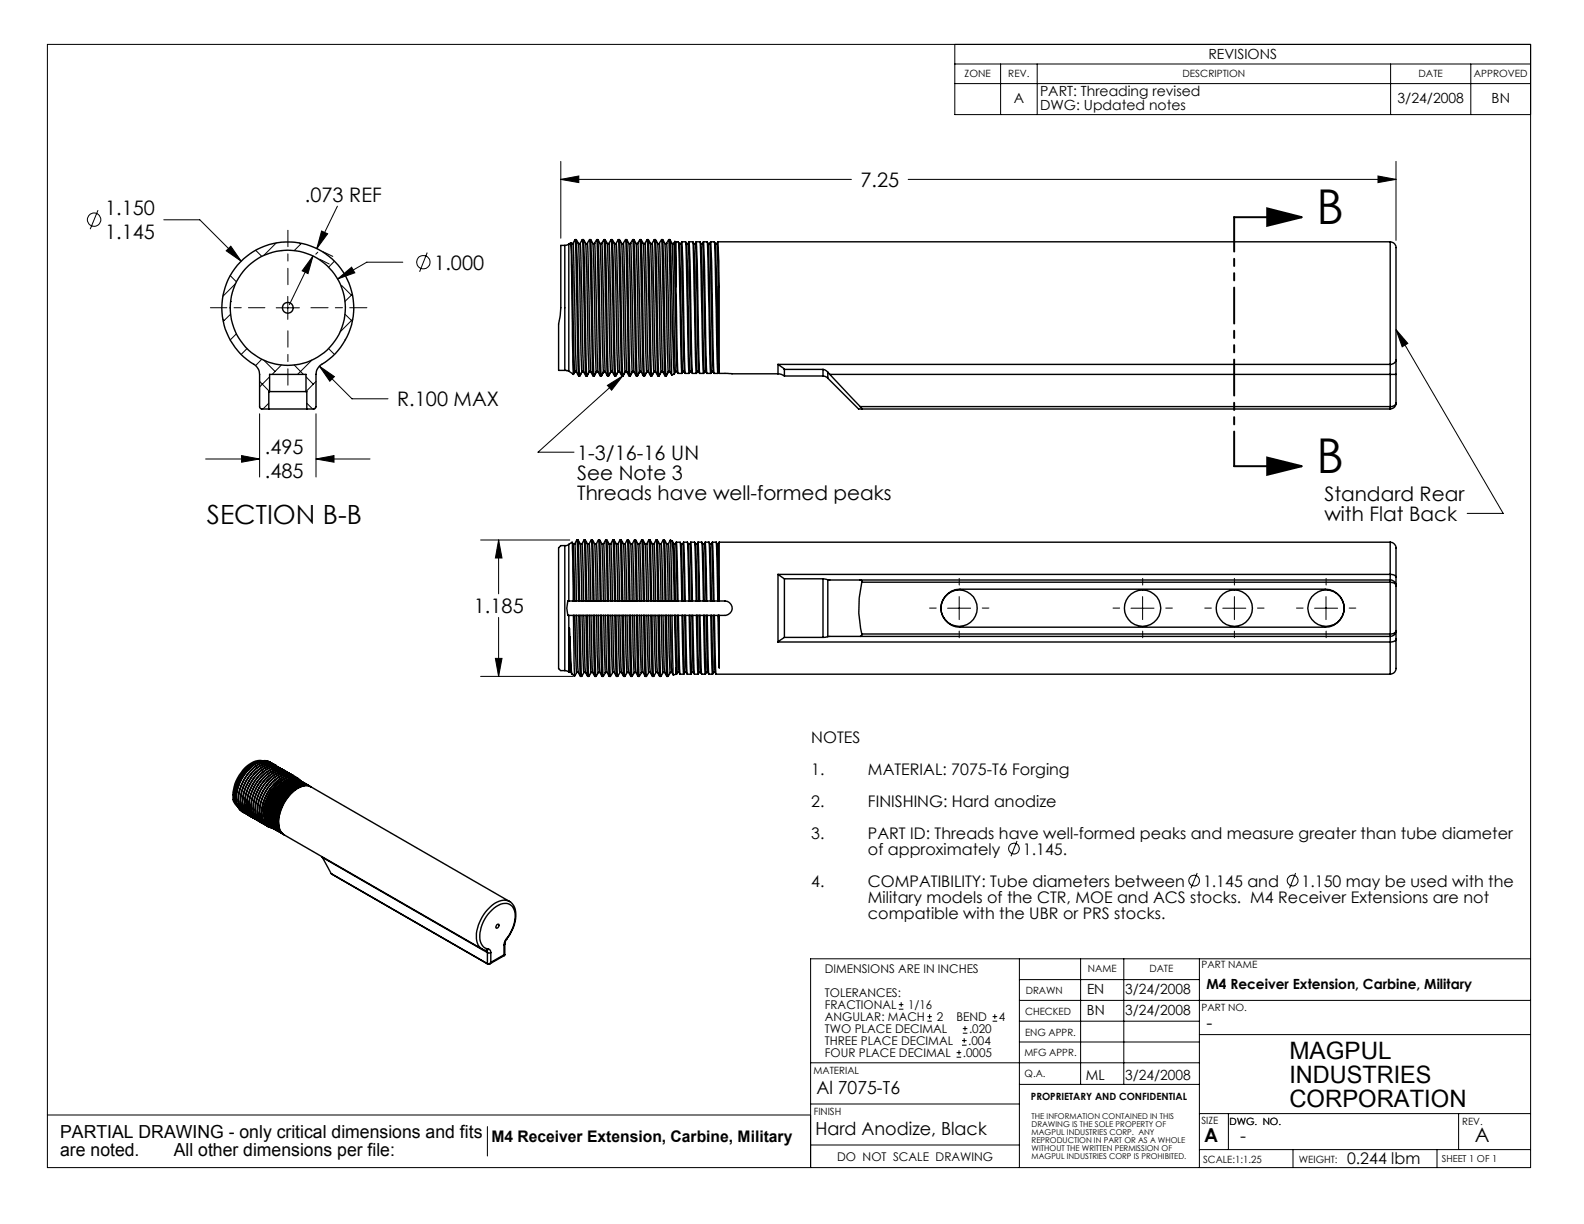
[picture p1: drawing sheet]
<svg xmlns="http://www.w3.org/2000/svg" width="279mm" height="216mm" viewBox="0 0 279 216" stroke-linecap="round" stroke-linejoin="round" font-family="sans-serif">
<g fill="none" stroke="#000" stroke-width=".18">
<path d="M8.4 7.8h261.6v198.2h-261.6zM168.4 7.8v12.4h101.6M168.4 11.3h101.6M168.4 14.7h101.6M176.5 11.3v8.9M183 11.3v8.9M245.3 11.3v8.9M259.4 11.3v8.9M17.3 37.1l-1.4 3.3M28.9 38.8h6.3l7.3 7.3M59.5 36.4l-3.6 7.5M98.9 31.6l3.2-.6v1.2z"/>
<path d="M98.9 28.5v13.5M98.9 31.6h51.3M160.2 31.6h86M243.1 31l3.1 .6-3.1 .6zM246.2 28.5v13.9M39.3 56.3l.2 .3M39.9 44.2l.8-.8 1.8 2.7zM40.6 48.6l1.1 1.1M40.7 53.2h.1M40.7 55.4l-1.3 1.3M41.5 50.1l-2.2 2.2M41.7 58.9l-1.1 1.1"/>
<path d="M45.1 44.1l1.1 1.1M48.7 54.3h4.1M48.8 42.8l-2.3 2.2M49.6 44.2h.1M50.8 52.3v4M52.8 42.8l.2 .3M53.2 42.9l-1.3 1.3M55.2 45.2l-.9 3.1-1-.5zM55.2 45.2l-4.2 8.5M56.1 44.5l-.4 .3M56.4 45.7l1.7 .9M56.7 40.7l1.1 .5-1.9 2.7z"/>
<path d="M57 44.4l1.7 .8M59 46.1l-1 1M59.5 49.2l2.5-2.1 .6 1zM60.3 50.3l1.7 1.8M60.9 59.9v.1M60.9 55.4l1.3 1.3M62.2 51.9l-1.3 1.3M62.2 56.3l-2.2 2.2M71 46.2h-6.3l-5.2 3M75.4 44.6l-1.4 3.3M246.2 58.1l2.1 2.5-1 .6zM246.2 58.1l18.9 32.5h-6.3"/>
<path d="M43.6 61.5l-1.1 1M45.8 73v11.1M45.8 67.3l1.8 1.8M46.2 63.4l-1.1 1.1M46.5 63.5l2 2M47.4 71.1l-1 1M47.6 66.5l-1.8 1.8M49.6 64.4l-1.6 1.6M51.9 64.4l1.6 1.6M54 66.5l1.2 1.3M54.1 71.1l1 1M55 63.5l-2.5 2.5"/>
<path d="M55.7 73v11.1M55.7 67.3l-1.7 1.8M55.7 71.8l-.3 .3M56.3 64.6l2.7 1.8-.8 .8zM56.3 64.6l5.8 5.7h6.3M58 61.5l1 1M107.1 68l2.8-1.7-2 2.5zM109.9 66.3l-15 13.5h6.3M36.3 81h9.5M42.6 80.4l3.2 .6-3.2 .5zM55.7 81l3.2-.6v1.1zM55.7 81h9.6"/>
<path d="M84.8 95.2h15.7M87.9 95.2l.6 3.2h-1.1zM87.9 95.2v9.5M84.8 119.3h16.3M87.4 116.1h1.1l-.6 3.2zM87.9 108.9v10.4M167.1 107.3h4.1M169.2 105.2v4.1M199.5 107.3h4.1M201.5 105.2v4.1M215.7 107.3h4M217.7 105.2v4.1"/>
<path d="M231.9 107.3h4M233.9 105.2v4.1M179.4 148.3l-1.1 2.7M211.2 154l-1.1 2.7M228.5 154l-1 2.7M158.5 178h.8M158.5 177.2h.8M159 176.8v.8M163.6 179.3h.8M164 178.9v.8M175.1 179.3h.8M175.5 178.9v.8"/>
<path d="M179.8 169.1v36.9M179.8 172.8h31.8M179.8 176.5h90.2M190.6 169.1v22.2M198.2 169.1v22.2M211.6 169.1v36.9M270 169.1h-127v36.9M8.4 196.7h134.6M86 198.7v5.2M143 194.7h36.8M143 187.5h68.6M163.6 180.1h.8"/>
<path d="M168.7 186.5h.8M168.7 185.7h.8M169.2 185.2v.9M169.7 184.4h.8M169.7 183.6h.8M169.8 182.2h.8M169.8 181.4h.8M170.1 183.1v.8M170.2 181v.8M175.1 180.1h.8M179.8 180.1h31.8M179.8 191.3h31.8"/>
<path d="M179.8 183.8h31.8M211.6 196.4h58.4M211.6 182.5h58.4M216.7 196.4v6.4M257.3 196.4v6.4M143 202h36.8M211.6 202.8h58.4M228.1 202.8v3.2M253.5 202.8v3.2"/>
<circle cx="16.6" cy="38.7" r="1.18"/>
<circle cx="74.7" cy="46.2" r="1.18"/>
<circle cx="178.9" cy="149.7" r=".95"/>
<circle cx="210.6" cy="155.3" r=".95"/>
<circle cx="228" cy="155.3" r=".95"/>
</g>
<path d="M217.7 38.3h11.9M223.5 36.8l6.1 1.5-6.1 1.5zM217.7 82.2h11.9M223.5 80.7l6.1 1.5-6.1 1.5z" fill="none" stroke="#000" stroke-width=".35"/>
<g fill="none" stroke="#000" stroke-width=".18" stroke-dasharray="15.2 1.3 1.3 1.3">
<path d="M165.1 107.3h-1.1M169.2 103.2v-1.2M169.2 111.3v1.2M173.3 107.3h1.1M197.5 107.3h-1.2M201.6 103.2v-1.2M201.6 111.3v1.2M205.6 107.3h1.2M213.7 107.3h-1.2M217.7 103.2v-1.2M217.7 111.3v1.2M221.8 107.3h1.2"/>
<path d="M229.9 107.3h-1.2M233.9 103.2v-1.2M233.9 111.3v1.2M238 107.3h1.1"/>
</g>
<path d="M46.7 54.3h-9.6M50.8 50.2v-9.6M50.8 58.3v9.6" fill="none" stroke="#000" stroke-width=".18" stroke-dasharray="15.2 1.3 1.3 1.3" stroke-dashoffset="12.3"/>
<path d="M54.8 54.3h9.9" fill="none" stroke="#000" stroke-width=".18" stroke-dasharray="15.2 1.3 1.3 1.3" stroke-dashoffset="12.2"/>
<path d="M217.7 38.3v43.9" fill="none" stroke="#000" stroke-width=".35" stroke-dasharray="6.3 1.3 1.3 1.3 1.3 1.3" stroke-dashoffset=".3"/>
<g fill="#000">
<path d="M98.9 31.6l3.2-.6v1.2zM243.1 31l3.1 .6-3.1 .6zM87.4 116.1h1.1l-.6 3.2zM87.9 95.2l.6 3.2h-1.1zM39.9 44.2l2.6 1.9-1.8-2.7zM55.2 45.2l-.9 3.1-1-.5zM56.7 40.7l1.1 .5-1.9 2.7zM59.5 49.2l3.1-1.1-.6-1zM56.3 64.6l1.9 2.6 .8-.8zM55.7 81l3.2-.6v1.1zM42.6 80.4l3.2 .6-3.2 .5z"/>
<path d="M223.5 36.8l6.1 1.5-6.1 1.5zM223.5 80.7l6.1 1.5-6.1 1.5z"/>
<path d="M107.1 68l2.8-1.7-2 2.5zM246.2 58.1l2.1 2.5-1 .6z"/>
</g>
<g fill="none" stroke="#000" stroke-width=".25">
<path d="M99.6 43.3h-.7v8.3a20.5 20.5 0 0 1-.4 5.6v8.1h1.1M99.6 43.3v22M100.3 43l-.7 .3M100.3 43v22.5M100.7 42.8l.4 23.2M100.7 42.8l.1 .1M100.7 42.8l-.4 .2M100.8 42.9h.3M100.8 43l.6 22.6M101.1 43l.6 22.6M101.5 42.3l-.4 .6M101.5 42.3l.6 24"/>
<path d="M101.5 42.3h.1M101.6 42.3l.4 .6M101.6 42.3l.6 24 .4-.7M102 42.9h.3M102 43l.6 22.6M102.3 43l.6 22.6M102.7 42.3l.6 24M102.9 42.3h-.2l-.4 .6M102.9 42.3l.4 .6M102.9 42.3l.6 24 .4-.7M103.3 42.9h.3M103.3 43l.6 22.6"/>
<path d="M103.6 43l.6 22.6M104 42.3l.6 24M104.2 42.3h-.2l-.4 .6M104.2 42.3l.4 .6M104.2 42.3l.6 24 .4-.7M104.6 42.9h.3M104.6 43l.6 22.6M104.9 43l.6 22.6M105.3 42.3l.6 24M105.4 42.3h-.1l-.4 .6M105.4 42.3l.4 .6M105.4 42.3l.6 24 .4-.7"/>
<path d="M105.8 42.9h.4M105.8 43l.6 22.6M106.2 43l.6 22.6M106.5 42.3l.6 24M106.7 42.3h-.2l-.3 .6M106.7 42.3l.4 .6M106.7 42.3l.6 24 .4-.7M107.1 42.9h.3M107.1 43l.6 22.6M107.4 43l.6 22.6M107.8 42.3l.6 24M108 42.3h-.2l-.4 .6"/>
<path d="M108 42.3l.4 .6M108 42.3l.6 24 .4-.7M108.4 42.9h.3M108.4 43l.6 22.6M108.7 43l.6 22.6M109.1 42.3l.6 24M109.3 42.3h-.2l-.4 .6M109.3 42.3l.3 .6M109.3 42.3l.6 24 .3-.7M109.6 42.9h.4M109.6 43l.6 22.6M110 43l.6 22.6"/>
<path d="M110.3 42.3l.6 24M110.5 42.3h-.2l-.3 .6M110.5 42.3l.4 .6M110.5 42.3l.6 24 .4-.7M110.9 42.9h.3M110.9 43l.6 22.6M111.2 43l.6 22.6M111.6 42.3l.6 24M111.8 42.3h-.2l-.4 .6M111.8 42.3l.4 .6M111.8 42.3l.6 24 .4-.7M112.2 42.9h.3"/>
<path d="M112.2 43l.6 22.6M112.5 43l.6 22.6M112.9 42.3l.6 24M113.1 42.3h-.2l-.4 .6M113.1 42.3l.4 .6M113.1 42.3l.6 24 .4-.7M113.5 42.9h.3M113.5 43l.6 22.6M113.8 43l.6 22.6M114.2 42.3l.6 24M114.3 42.3h-.1l-.4 .6M114.3 42.3l.4 .6"/>
<path d="M114.3 42.3l.6 24 .4-.7M114.7 42.9h.3M114.7 43l.6 22.6M115 43l.6 22.6M115.4 42.3l.6 24M115.6 42.3h-.2l-.4 .6M115.6 42.3l.4 .6M115.6 42.3l.6 24 .4-.7M116 42.9h.3M116 43l.6 22.6M116.3 43l.6 22.6M116.7 42.3l.6 24"/>
<path d="M116.9 42.3l.4 .6M116.9 42.3h-.2l-.4 .6M116.9 42.3l.6 24 .4-.7M117.3 42.9h.3M117.3 43l.6 22.6M117.6 43l.6 22.6M118 42.3l.1 3.8M118.1 46.1l.4 20M118.1 42.3v3.8M118.1 42.3l.4 .6M118.1 42.3l.3 3.1 .5 20.6M118.2 42.3h-.2l-.4 .6"/>
<path d="M118.5 42.9h.4M118.5 43l.6 22.6M118.9 43l.6 22.6M119 42.6l-.1 .3M119 42.6l.2 8M119 42.6l.2 .1M119.2 50.6l.4 15.3M119.2 42.7v7.9M119.2 42.7h.5M119.8 42.9l-.1-.2 .6 23.2 .1-.3M119.8 42.9h.3M119.8 43l.6 22.6"/>
<path d="M120.1 42.9l.2-.2 .6 23.2M120.1 43l.6 22.6M120.3 42.7h.6l.1 .2 .5 23 .2-.3M120.9 42.7l.2 .2M121.1 42.9h.3M121.1 43l.6 22.6M121.4 42.9l.1-.2 .6 23.2M121.4 43l.6 22.6M121.5 42.7h.7v.2l.6 23 .1-.3M122.2 42.7l.1 .2M122.3 42.9h.4M122.3 43l.6 22.6"/>
<path d="M122.7 42.9l.1-.2 .6 23.2M122.7 43l.6 22.6M122.8 42.7h.7v.2l.6 23M123.5 42.7l.1 .2M123.6 42.9h.3M123.6 43l.6 22.6M123.9 42.9l.2-.2 .6 23.2M123.9 43l.6 22.6M124.1 42.7h.6l.1 .2 .5 23 .2-.3M124.7 42.7l.2 .2M124.9 42.9h.3M124.9 43l.6 22.6"/>
<path d="M125.2 42.9l.1-.2 .6 23.2M125.2 43l.6 22.6M125.3 42.7h.7v.2l.6 23 .2-.2M126 42.7l.2 .2M126.2 42.9h.3M126.2 43l.5 22M126.5 42.9l.1-.2 .3 7.9M126.5 42.9l.2 7.7M126.6 42.7h118.6M126.7 50.6v14.4M126.9 50.6v15.3M126.9 50.6h-.2"/>
<path d="M245.2 42.7a1.16 1.16 0 0 1 1 1.5v19.2M245.2 42.7v21.6M47.4 72.1h-1.2h-.2l-.2-.3v-5.8a2.38 2.38 0 0 0-1.6-2.1 11.6 11.6 0 0 1-1.9-17.5 11.6 11.6 0 0 1 17.6 .7 11.6 11.6 0 0 1-3.4 17.3l-.6 .9-.2 .7v5.8l-.1 .3h-.2h-1.3M47.4 72.1h6.7M47.6 69.1h6.4M47.6 69.1v-3.1h6.4v3.1M47.6 69.1h-.2v3M54 69.1h.1v3M99.6 65.3l.7 .2M100.3 65.5l.8 .5M101.4 65.6l-.3 .4M101.4 65.6l.1-.1 .2 .1"/>
<path d="M101.5 65.5l-.4 .5M101.7 65.6l.4 .7M102.6 65.6l.1-.1 .2 .1M102.8 65.5l-.5 .8h-.2M102.9 65.6l.4 .7M103.9 65.6l.1-.1 .2 .1M104.1 65.5l-.5 .8h-.3M104.2 65.6l.4 .7M105.2 65.6l.1-.1 .2 .1M105.3 65.5l-.5 .8h-.2M105.5 65.6l.4 .7M106.4 65.6l.1-.1 .3 .1"/>
<path d="M106.5 65.6l-.4 .7h-.2M106.6 65.5l-.1 .1M106.8 65.6l.3 .7M107.7 65.6l.1-.1 .2 .1M107.9 65.5l-.5 .8h-.3M108 65.6l.4 .7M109 65.6l.1-.1 .2 .1M109.1 65.5l-.4 .8h-.3M109.3 65.6l.4 .7M110.2 65.6l.1-.1 .3 .1M110.4 65.5l-.5 .8h-.2M110.6 65.6l.3 .7"/>
<path d="M111.5 65.6l.1-.1 .2 .1M111.7 65.5l-.5 .8h-.3M111.8 65.6l.4 .7M112.8 65.6l.1-.1 .2 .1M112.8 65.6l-.3 .7h-.3M113 65.5l-.2 .1M113.1 65.6l.4 .7M114.1 65.6l.1-.1 .2 .1M114.2 65.5l-.5 .8h-.2M114.4 65.6l.4 .7M115.3 65.6l.1-.1 .2 .1M115.5 65.5l-.5 .8h-.2"/>
<path d="M115.6 65.6l.4 .7M116.6 65.6l.1-.1 .2 .1M116.8 65.5l-.5 .8h-.3M116.9 65.6l.4 .7M117.9 65.6l.1-.1 .2 .1M118 65.5l-.5 .8h-.2M118.2 65.6l.3 .5M118.9 66l-.4 .1M119.1 65.6l-.2 .4M119.1 65.6l.1-.1 .3 .1M119.5 65.6l.1 .3M120.4 65.6l.1-.1 .2 .1"/>
<path d="M120.6 65.5l-.3 .4h-.7M120.7 65.6l.2 .3M121.7 65.6l.1-.1 .2 .1M121.8 65.5l-.2 .4h-.7M122 65.6l.1 .3M122.9 65.6l.1-.1 .3 .1M123.1 65.5l-.3 .4h-.7M123.3 65.6l.1 .3M123.4 65.9h.7M124.2 65.6l.1-.1 .2 .1M124.2 65.6l-.1 .3M124.4 65.5l-.3 .4"/>
<path d="M124.5 65.6l.2 .3M125.5 65.6l.1-.1 .2 .1M125.5 65.6l-.1 .3h-.7M125.7 65.5l-.2 .1M125.8 65.6l.1 .3M126.7 65l.1 .7M126.8 65.7l.1 .2M126.8 65.7l-.2 .2h-.7M126.9 65.9h10.3M137.2 65.9l.6 .1 .6 .3M137.2 64.3l1.2 .9M137.2 64.3v1.6"/>
<path d="M137.2 64.3h108M138.4 65.2v1.1M138.4 66.3h6.8M138.4 65.2h6.8M145.2 66.3l.4 .1 .4 .3M145.2 65.2h.3l.5 .5M145.2 65.2v1.1M146 65.7v1M146 66.7l5.4 5.4M146 65.7l.4 .3M146.4 66l5.3 5.7M146.4 66h98.8"/>
<path d="M151.5 72.1h.5M151.7 71.7l.3 .4M151.7 71.7h93.5M152 72.1h93.2M245.2 64.3v1.7M245.2 66h1M245.2 71.7v.4M245.2 66v5.7M246.2 63.4a.92 .92 0 0 1-1 .9M246.2 63.4v2.6M246.2 71.1a.87 .87 0 0 1-1 .6M246.2 71.1a1.02 1.02 0 0 1-1 1"/>
<path d="M246.2 66v5.1M99.6 96.2h-.7l-.4 .4v21.3l.4 .4h.7M99.6 96.2v22.1M100.3 96l-.7 .2M100.3 96v10M100.9 95.7l.2 10.3M100.9 95.6l-.6 .4M100.9 95.7l.2 .2M101.1 95.9h.3M101.1 95.9l.3 10.1M101.4 95.9l.3 10.1M101.7 95.2l-.3 .7"/>
<path d="M101.7 95.3l.4 10.7M101.8 95.2h.2M102 95.2l.3 .7M102 95.2l.2 10.8M102.3 95.9h.4M102.3 95.9l.3 10.1M102.7 95.9l.2 10.1M103 95.2l-.3 .7M103 95.3l.3 10.7M103 95.2h.2M103.2 95.2l.4 .7M103.2 95.2l.3 10.8"/>
<path d="M103.6 95.9h.3M103.6 95.9l.3 10.1M103.9 95.9l.3 10.1M104.3 95.2l-.4 .7M104.3 95.3l.3 10.7M104.3 95.2h.2M104.5 95.2l.4 .7M104.5 95.2l.3 10.8M104.9 95.9h.3M104.9 95.9l.3 10.1M105.2 95.9l.3 10.1M105.6 95.3l.3 10.7"/>
<path d="M105.8 95.2h-.2l-.4 .7M105.8 95.2l.4 .7M105.8 95.2l.2 10.8M106.2 95.9h.3M106.2 95.9l.2 10.1M106.5 95.9l.3 10.1M106.8 95.2l-.3 .7M106.8 95.3l.3 10.7M106.9 95.2h.1M107 95.2l.4 .7M107 95.2l.3 10.8M107.4 95.9h.3"/>
<path d="M107.4 95.9l.3 10.1M107.7 95.9l.3 10.1M108.1 95.2l-.4 .7M108.1 95.3l.3 10.7M108.1 95.2h.2M108.3 95.2l.4 .7M108.3 95.2l.3 10.8M108.7 95.9h.3M108.7 95.9l.3 10.1M109 95.9l.3 10.1M109.4 95.2l-.4 .7M109.4 95.3l.3 10.7"/>
<path d="M109.4 95.2h.2M109.6 95.2l.4 .7M109.6 95.2l.3 10.8M110 95.9h.3M110 95.9l.2 10.1M110.3 95.9l.3 10.1M110.6 95.2l-.3 .7M110.6 95.3l.3 10.7M110.7 95.2h.1M110.8 95.2l.4 .7M110.8 95.2l.3 10.8M111.2 95.9h.3"/>
<path d="M111.2 95.9l.3 10.1M111.5 95.9l.3 10.1M111.9 95.3l.3 10.7M112.1 95.2h-.2l-.4 .7M112.1 95.2l.4 .7M112.1 95.2l.3 10.8M112.5 95.9h.3M112.5 95.9l.3 10.1M112.8 95.9l.3 10.1M113.2 95.2l-.4 .7M113.2 95.3l.3 10.7M113.2 95.2h.2"/>
<path d="M113.4 95.2l.4 .7M113.4 95.2l.3 10.8M113.8 95.9h.3M113.8 95.9l.3 10.1M114.1 95.9l.3 10.1M114.4 95.2l-.3 .7M114.4 95.3l.4 10.7M114.5 95.2h.2M114.7 95.2l.3 .7M114.7 95.2l.2 10.8M115 95.9h.4M115 95.9l.3 10.1"/>
<path d="M115.4 95.9l.2 10.1M115.7 95.2l-.3 .7M115.7 95.3l.3 10.7M115.7 95.2h.2M115.9 95.2l.4 .7M115.9 95.2l.3 10.8M116.3 95.9h.3M116.3 95.9l.3 10.1M116.6 95.9l.3 10.1M117 95.2l-.4 .7M117 95.3l.3 10.7M117 95.2h.2"/>
<path d="M117.2 95.2l.4 .7M117.2 95.2l.3 10.8M117.6 95.9h.3M117.6 95.9l.3 10.1M117.9 95.9l.3 10.1M118.3 95.2l-.4 .7M118.3 95.3l.2 10.7M118.3 95.3l.3 .1M118.9 95.9l-.3-.5 .3 10.6M118.9 95.9h.3M118.9 95.9l.2 10.1M119.2 95.9l.1-.3 .3 10.4"/>
<path d="M119.2 95.9l.3 10.1M119.2 95.6h.8M120.1 95.9l-.1-.2 .3 10.3M120.1 95.9h.3M120.1 95.9l.3 10.1M120.4 95.9l.3 10.1M120.6 95.7l.3 10.3M121.2 95.6h-.6l-.2 .3M121.2 95.6l.2 .3M121.2 95.6l.3 10.4M121.4 95.9h.3M121.4 95.9l.3 10.1"/>
<path d="M121.7 95.9l.3 10.1M121.8 95.7l.3 10.3M122.5 95.6l.2 .3M122.5 95.6h-.7l-.1 .3M122.5 95.6l.3 10.4M122.7 95.9h.3M122.7 95.9l.2 10.1M123 95.9l.3 10.1M123.1 95.7l.3 10.3M123.8 95.6h-.7l-.1 .3M123.8 95.6l.1 .3M123.8 95.6l.3 10.4"/>
<path d="M123.9 95.9h.3M123.9 95.9l.3 10.1M124.2 95.9l.3 10.1M124.4 95.7l.3 10.3M125.1 95.6l.1 .3M125.1 95.6h-.7l-.2 .3M125.1 95.6l.2 10.4M125.2 95.9h.3M125.2 95.9l.3 10.1M125.5 95.9l.3 10.1M125.7 95.7l.2 10.3M126.3 95.6l.2 .3"/>
<path d="M126.3 95.6h-.6l-.2 .3M126.3 95.6l.3 10.4M126.5 95.9l.1 .1M126.5 95.9l.2 7.5M126.6 96l.1 7.4M126.9 95.6v10.4M126.9 95.6h118.3M126.9 95.6l-.3 .4M245.2 95.6a1.16 1.16 0 0 1 1 1.6v4.6M245.2 95.6v5.7M99.6 118.3l.7 .2M100.3 106h.8"/>
<path d="M100.3 108.5h.8M100.3 106h-.1l-.2 1.3 .2 1.2h.1M100.3 108.5v10M100.3 118.5l.2 .1M100.5 118.6h.3M100.5 112.3l.4 6.6M100.5 112.3l-.1-1.5 .1 7.8M100.5 112.3l.3 6.3M100.8 118.6l.1 .3M100.9 118.9l.5 .3M101.1 106h.3M101.1 108.5l.3 10.7"/>
<path d="M101.1 108.5h.3M101.4 106h.3M101.4 108.5h.3M101.4 108.5l.3 10.1M101.7 106h.4M101.7 118.6l-.3 .6M101.7 118.6h.3M101.7 108.5h.4M101.7 108.5l.3 10.1M102 118.6l.4 .7M102.1 106h.1M102.1 108.5l.3 10.8"/>
<path d="M102.1 108.5h.2M102.2 106h.4M102.3 108.5l.3 10.8M102.3 108.5h.4M102.6 106h.3M102.7 108.5h.3M102.7 108.5l.3 10.1M102.9 106h.4M103 118.6l-.4 .7h-.2M103 118.6h.3M103 108.5h.4M103 108.5l.3 10.1"/>
<path d="M103.3 118.6l.3 .7M103.3 106h.2M103.4 108.5l.3 10.8h.2l.3-.7M103.4 108.5h.2M103.5 106h.4M103.6 108.5l.3 10.8M103.6 108.5h.3M103.9 106h.3M103.9 108.5h.3M103.9 108.5l.3 10.1M104.2 106h.4M104.2 118.6h.4"/>
<path d="M104.2 108.5h.4M104.2 108.5l.4 10.1M104.6 118.6l.3 .7M104.6 106h.2M104.6 108.5l.4 10.8h.1l.4-.7M104.6 108.5h.2M104.8 106h.4M104.8 108.5l.3 10.8M104.8 108.5h.4M105.2 106h.3M105.2 108.5h.3M105.2 108.5l.3 10.1"/>
<path d="M105.5 106h.4M105.5 118.6h.3M105.5 108.5h.4M105.5 108.5l.3 10.1M105.8 118.6l.4 .7M105.9 106h.1M105.9 108.5l.3 10.8h.2l.4-.7M105.9 108.5h.2M106 106h.4M106.1 108.5l.3 10.8M106.1 108.5h.4M106.4 106h.4"/>
<path d="M106.5 108.5h.3M106.5 108.5l.3 10.1M106.8 106h.3M106.8 118.6h.3M106.8 108.5h.4M106.8 108.5l.3 10.1M107.1 118.6l.4 .7M107.1 106h.2M107.2 108.5l.3 10.8h.2l.4-.7M107.2 108.5h.2M107.3 106h.4M107.4 108.5l.3 10.8"/>
<path d="M107.4 108.5h.3M107.7 106h.3M107.7 108.5h.4M107.7 108.5l.4 10.1M108 106h.4M108.1 118.6h.3M108.1 108.5h.3M108.1 108.5l.3 10.1M108.4 118.6l.3 .7M108.4 106h.2M108.4 108.5l.4 10.8M108.4 108.5h.3"/>
<path d="M108.6 106h.4M108.7 108.5l.2 10.8M108.7 108.5h.3M109 106h.3M109 108.5h.3M109 108.5l.3 10.1M109.3 106h.4M109.3 118.6l-.4 .7h-.1M109.3 118.6h.3M109.3 108.5h.4M109.3 108.5l.3 10.1M109.6 118.6l.4 .7"/>
<path d="M109.7 106h.2M109.7 108.5l.3 10.8h.2l.4-.7M109.7 108.5h.2M109.9 106h.3M109.9 108.5l.3 10.8M109.9 108.5h.4M110.2 106h.4M110.3 108.5h.3M110.3 108.5l.3 10.1M110.6 106h.3M110.6 118.6h.3M110.6 108.5h.4"/>
<path d="M110.6 108.5l.3 10.1M110.9 118.6l.4 .7M110.9 106h.2M111 108.5l.3 10.8h.2l.4-.7M111 108.5h.2M111.1 106h.4M111.2 108.5l.3 10.8M111.2 108.5h.3M111.5 106h.3M111.5 108.5h.4M111.5 108.5l.4 10.1M111.8 106h.4"/>
<path d="M111.9 118.6h.3M111.9 108.5h.4M111.9 108.5l.3 10.1M112.2 118.6l.3 .7M112.2 106h.2M112.3 108.5l.3 10.8h.1l.4-.7M112.3 108.5h.2M112.4 106h.4M112.5 108.5l.2 10.8M112.5 108.5h.3M112.8 106h.3M112.8 108.5h.3"/>
<path d="M112.8 108.5l.3 10.1M113.1 106h.4M113.1 118.6h.4M113.1 108.5h.4M113.1 108.5l.4 10.1M113.5 118.6l.3 .7M113.5 106h.2M113.5 108.5l.3 10.8h.2l.4-.7M113.5 108.5h.2M113.7 106h.4M113.7 108.5l.3 10.8M113.7 108.5h.4"/>
<path d="M114.1 106h.3M114.1 108.5h.3M114.1 108.5l.3 10.1M114.4 106h.4M114.4 118.6h.3M114.4 108.5h.4M114.4 108.5l.3 10.1M114.7 118.6l.4 .7M114.8 106h.1M114.8 108.5l.3 10.8M114.8 108.5h.2M114.9 106h.4"/>
<path d="M115 108.5l.3 10.8M115 108.5h.4M115.3 106h.3M115.4 108.5h.3M115.4 108.5l.3 10.1M115.6 106h.4M115.7 118.6l-.4 .7h-.2M115.7 118.6h.3M115.7 108.5h.4M115.7 108.5l.3 10.1M116 118.6l.3 .7M116 106h.2"/>
<path d="M116.1 108.5l.3 10.8h.2l.3-.7M116.1 108.5h.2M116.2 106h.4M116.3 108.5l.3 10.8M116.3 108.5h.3M116.6 106h.3M116.6 108.5h.3M116.6 108.5l.3 10.1M116.9 106h.4M116.9 118.6h.4M116.9 108.5h.4M116.9 108.5l.4 10.1"/>
<path d="M117.3 118.6l.3 .7M117.3 106h.2M117.3 108.5l.4 10.8h.1l.4-.7M117.3 108.5h.2M117.5 106h.4M117.5 108.5l.3 10.8M117.5 108.5h.4M117.9 106h.3M117.9 108.5h.3M117.9 108.5l.3 10.1M118.2 106h.3M118.2 118.6h.3"/>
<path d="M118.2 108.5h.3M118.2 108.5l.3 10.1M118.5 106h.4M118.5 118.6l.2 .5M118.5 108.5l.2 10.1 .1 .5 .4-.2M118.5 108.5h.5M118.9 106h.2M119 108.5l.2 9.3M119 108.5h.2M119.1 106h.4M119.2 108.5h.3M119.2 108.5l.3 10.1"/>
<path d="M119.2 117.8l.1 1.1 .2-.3M119.2 117.8v1.1M119.2 118.9h.1M119.5 106h.1M119.5 118.6h.3M119.5 108.5l.3 10.1M119.5 108.5h.8M119.6 106h.8M119.7 108.5l.2 10.4-.1-.3M119.9 118.9h.7M120.3 108.5l.3 10.4 .2-.3M120.3 108.5h.1"/>
<path d="M120.4 106h.3M120.4 108.5h.4M120.4 108.5l.4 10.1M120.7 106h.2M120.8 118.6h.3M120.8 108.5l.3 10.1M120.8 108.5h.8M120.9 106h.8M120.9 108.5l.3 10.4-.1-.3M121.2 118.9h.7M121.6 108.5l.3 10.4 .1-.3M121.6 108.5h.1"/>
<path d="M121.7 106h.3M121.7 108.5h.3M121.7 108.5l.3 10.1M122 106h.1M122 118.6h.3M122 108.5l.3 10.1M122 108.5h.8M122.1 106h.8M122.2 108.5l.3 10.4-.2-.3M122.5 118.9h.7M122.8 108.5l.4 10.4 .1-.3M122.8 108.5h.2"/>
<path d="M122.9 106h.4M123 108.5h.3M123 108.5l.3 10.1M123.3 106h.1M123.3 118.6h.3M123.3 108.5l.3 10.1M123.3 108.5h.8M123.4 106h.8M123.5 108.5l.3 10.4-.2-.3M123.8 118.9h.6M124.1 108.5l.3 10.4 .2-.3M124.1 108.5h.1"/>
<path d="M124.2 106h.3M124.2 108.5h.4M124.2 108.5l.4 10.1M124.5 106h.2M124.6 118.6h.3M124.6 108.5l.3 10.1M124.6 108.5h.8M124.7 106h.8M124.7 108.5l.3 10.4-.1-.3M125 118.9h.7M125.4 108.5l.3 10.4 .1-.3M125.4 108.5h.1"/>
<path d="M125.5 106h.3M125.5 108.5h.3M125.5 108.5l.3 10.1M125.8 106h.1M125.8 118.6h.4M125.8 108.5l.4 10.1M125.8 108.5h.8M125.9 106h.9M126 108.5l.3 10.4h118.9M126.2 118.6l.1 .3M126.6 108.5l.3 9.3M126.6 108.5h.2"/>
<path d="M126.7 103.4l.1 2.6M126.8 108.5l.1 9.3M126.8 108.5h.1M126.8 106h.1M126.9 108.5v9.3M126.9 106a1.8 1.8 0 0 1 2 .6 1.26 1.26 0 0 1-1 1.9h-1M137.2 101.3v11.9M137.2 101.3l1.2 .8M137.2 113.2h108M137.2 101.3h108M138.4 102.1v10.3M138.4 112.4l-1.2 .8"/>
<path d="M138.4 112.4h6.8M138.4 102.1h6.8M145.2 102.1v10.3M145.2 102.1l.8 .2M146 102.3v10M146 102.3h5.7M146 112.3l-.8 .1M151.7 102.3l.3 .1v.3M151.7 112.3h-5.7M151.7 112.3h93.5M151.7 102.3h93.5M152 102.7a19.2 19.2 0 0 0 0 9.1"/>
<path d="M152 111.8v.3l-.3 .2M152 102.7h93.2M152 111.8h93.2M166.7 105.2a3.2 3.2 0 0 1 2.6-1.3h64.5a3.4 3.4 0 0 1 3.3 3.4 3.4 3.4 0 0 1-3.3 3.3h-64.5a3.3 3.3 0 0 1-3-1.9 3.3 3.3 0 0 1 .4-3.5zM245.2 111.8v.5M245.2 102.7a.85 .85 0 0 1 1 .6M245.2 102.3v.4M245.2 102.3a.97 .97 0 0 1 1 1M245.2 112.3v.9M245.2 101.3v1M245.2 101.3a.84 .84 0 0 1 1 .5M245.2 113.2v5.7"/>
<path d="M245.2 102.7v9.1M246.2 112.7v3.6a3.2 3.2 0 0 1-.2 2.3l-.8 .3M246.2 111.2a.97 .97 0 0 1-1 1.1M246.2 111.2a.87 .87 0 0 1-1 .6M246.2 112.7a.84 .84 0 0 1-1 .5M246.2 111.2v1.5M246.2 101.8v1.5M246.2 103.3v7.9M44.7 134.9a7.7 7.7 0 0 0-3 6.7 2.14 2.14 0 0 0 1.1 1.6M45.1 134.7a7.2 7.2 0 0 0-3.5 6.1M46 134.3l-1.3 .6M46.1 134.2a5.2 5.2 0 0 0-4 3.2 4.8 4.8 0 0 0-.4 4.5"/>
<path d="M46.3 134.2a4.3 4.3 0 0 0-4.1 2.5 6.5 6.5 0 0 0-1 4.7l.6 .8M47.7 134.4a2.26 2.26 0 0 0-2.5 .3 7.4 7.4 0 0 0-3.4 7 1.81 1.81 0 0 0 1.2 1.6M47.7 134.4a2.69 2.69 0 0 0-3 .5M47.7 134.4l.1 .1M48.3 134.8a3.4 3.4 0 0 0-3.7 1.4 6.8 6.8 0 0 0-1.9 6.5l.4 .6 .6 .4M48.4 134.8a2.36 2.36 0 0 0-2.6 .3 7.6 7.6 0 0 0-3.3 7 2.11 2.11 0 0 0 1 1.6M49.1 135.3a2.75 2.75 0 0 0-3.1 .7 7.6 7.6 0 0 0-2.7 6.5 2.13 2.13 0 0 0 1.1 1.6M49.1 135.3a2.79 2.79 0 0 0-3.2 .7 7.4 7.4 0 0 0-2.7 6.5 2.11 2.11 0 0 0 1.1 1.6M49.9 137.5a7.3 7.3 0 0 0-3.4 6.1M50.4 137.3a7.4 7.4 0 0 0-3.7 7.2 1.96 1.96 0 0 0 1.5 1.6 2.56 2.56 0 0 1-1.2-3l.1-.7M50.4 137.3a1.92 1.92 0 0 1 2.6 .4M50.4 137.3a6.8 6.8 0 0 0-3 3"/>
<path d="M51.1 137.4a6.7 6.7 0 0 0-4.1 7l.2 .7M51.8 137.5a5.5 5.5 0 0 0-4 3.9 4.7 4.7 0 0 0-.2 3.9M52.1 137a2.74 2.74 0 0 0-3.1 .8 7.6 7.6 0 0 0-2.8 6.5 2.17 2.17 0 0 0 1.4 1.6M52.1 137a2.85 2.85 0 0 0-3.2 .7 7.5 7.5 0 0 0-2.7 6.5 2.11 2.11 0 0 0 1.1 1.6M52.2 137.8a5.8 5.8 0 0 0-4.1 3.8 4.4 4.4 0 0 0-.2 3.9M52.5 137.2a2.68 2.68 0 0 0-3.2 .7 7.6 7.6 0 0 0-1.9 2.4M52.6 138a5.8 5.8 0 0 0-4.1 3.8 4.6 4.6 0 0 0-.2 3.9M52.8 137.6a2.67 2.67 0 0 0-3.1 .7 7.8 7.8 0 0 0-2.6 4.1M52.9 137.7a2.1 2.1 0 0 0-2.5 .2 7.2 7.2 0 0 0-3.2 6.7 1.93 1.93 0 0 0 1.1 1.6 2.18 2.18 0 0 1-1.8-2.6 6.8 6.8 0 0 1 .9-3.3M52.9 138.2a5.7 5.7 0 0 0-4 3.8 4.6 4.6 0 0 0-.2 3.9M53 137.7a3.2 3.2 0 0 0-3.6 1.4 6.4 6.4 0 0 0-1.8 6.3l.3 .5 .6 .4M53 137.7a2.11 2.11 0 0 0-2.7 .1 7.4 7.4 0 0 0-3.2 4.6"/>
<path d="M53 137.7l.2 .1M53.3 137.9a2.01 2.01 0 0 0-2.5 .2 7.4 7.4 0 0 0-3.2 6.8 1.85 1.85 0 0 0 1 1.5M53.3 138.4a5.8 5.8 0 0 0-4.1 3.8 4.6 4.6 0 0 0-.2 3.9M53.6 138a2.22 2.22 0 0 0-2.6 .2 7.2 7.2 0 0 0-3.2 6.8 1.92 1.92 0 0 0 1.1 1.5M53.7 138.1a2.62 2.62 0 0 0-3.1 .7 7.3 7.3 0 0 0-2.7 6.3 1.93 1.93 0 0 0 1.1 1.5M53.7 138.6a5.7 5.7 0 0 0-4.1 3.9 5.1 5.1 0 0 0-.4 3.4M53.9 138.3a2.22 2.22 0 0 0-2.5 .1 7.5 7.5 0 0 0-3.3 6.8 2.03 2.03 0 0 0 1.2 1.6M54 138.3a2.62 2.62 0 0 0-3.1 .7 7.3 7.3 0 0 0-2.6 6.3 1.93 1.93 0 0 0 1.1 1.5M54.3 138.5a2.66 2.66 0 0 0-3.2 .6 7.3 7.3 0 0 0-2.6 6.3 2.2 2.2 0 0 0 1.2 1.6M54.4 138.6a2.52 2.52 0 0 0-3.1 .6 7.3 7.3 0 0 0-2.6 6.3 2.13 2.13 0 0 0 1 1.5M54.7 138.7a2.02 2.02 0 0 0-2.6 .2 7.4 7.4 0 0 0-3.2 6.7 2.2 2.2 0 0 0 1.1 1.6 2.94 2.94 0 0 1-1-3.1 7.4 7.4 0 0 1 4-5.5 1.75 1.75 0 0 1 1.8 .2M54.9 138.8a2.58 2.58 0 0 0-3 .7 6.7 6.7 0 0 0-2.5 6.9l.8 .9 34.8 20.1"/>
<path d="M54.9 138.8l35 20.2M41.6 141.4a6.7 6.7 0 0 1 4.1-7.1 6.9 6.9 0 0 0-4.1 7.3l.5 1M41.6 141.4h.1M41.6 141.4v.2M43.1 143.4a3 3 0 0 1-1-3.2 7.8 7.8 0 0 1 4-5.7 2.08 2.08 0 0 1 1.9 .1 3.4 3.4 0 0 0-3.8 1.4 7.4 7.4 0 0 0-2 5.9 1.86 1.86 0 0 0 1.1 1.6M43.9 143.9v-.1a2.45 2.45 0 0 1-1.1-2.3 7.7 7.7 0 0 1 4.1-6.5 2.03 2.03 0 0 1 1.8 0 2.65 2.65 0 0 0-3.1 .8 7.3 7.3 0 0 0-2.7 6.5 2.01 2.01 0 0 0 1.2 1.6M44.6 144.3a2.92 2.92 0 0 1-1-3.2 7.5 7.5 0 0 1 4-5.7 1.84 1.84 0 0 1 1.9 .1 2.69 2.69 0 0 0-3.1 .7 7.7 7.7 0 0 0-2.8 6.5 1.95 1.95 0 0 0 1.2 1.7M44.9 144.5h.1M45 144.5a2.45 2.45 0 0 1-1.1-2.4 7.6 7.6 0 0 1 4.1-6.5 1.8 1.8 0 0 1 1.8 .1 2.42 2.42 0 0 0-2.4 .3 7.5 7.5 0 0 0-3.4 6.9 2.01 2.01 0 0 0 1.2 1.7M45.4 144.7a2.85 2.85 0 0 1-1.1-3.2 7.4 7.4 0 0 1 4.1-5.6 2.15 2.15 0 0 1 1.8 0 2.41 2.41 0 0 0-2.4 .3 7.6 7.6 0 0 0-3.4 7 2.13 2.13 0 0 0 1.2 1.6M45.8 144.9h-.1a2.75 2.75 0 0 1-1-3.2 7.4 7.4 0 0 1 4.1-5.6 2.03 2.03 0 0 1 1.8 0 3.4 3.4 0 0 0-3.8 1.4 6.8 6.8 0 0 0-1.8 6.5l.3 .6 .6 .4M46.1 145.1a2.52 2.52 0 0 1-1.1-2.3 7.4 7.4 0 0 1 4.1-6.5 2.15 2.15 0 0 1 1.9 0 3.4 3.4 0 0 0-3.8 1.4 7.7 7.7 0 0 0-2.1 5.9 1.96 1.96 0 0 0 1.2 1.6"/>
<path d="M46.1 145.1h.1M46.5 145.4v-.1a2.92 2.92 0 0 1-1.1-3.2 7.6 7.6 0 0 1 4.1-5.6 2.03 2.03 0 0 1 1.8 .1 3.4 3.4 0 0 0-3.7 1.3 6.8 6.8 0 0 0-1.9 6.6l.4 .5 .6 .5M46.9 145.6h-.1a2.45 2.45 0 0 1-1-2.4 7.7 7.7 0 0 1 4.1-6.5 2.03 2.03 0 0 1 1.8 .1 2.7 2.7 0 0 0-3.1 .7 7.4 7.4 0 0 0-2.7 6.5 2.01 2.01 0 0 0 1.2 1.7M47.1 142.6a3.2 3.2 0 0 0 .5 3M48.3 140.6a5.1 5.1 0 0 0-.4 5.2h.1M48.6 140.8a5.7 5.7 0 0 0-.6 4.7l.4 .5M49 141a5.3 5.3 0 0 0-.6 4.7l.4 .5M49.4 141.3a5.6 5.6 0 0 0-.7 4.6l.4 .5M49.7 141.5a5.4 5.4 0 0 0-.6 4.6l.4 .6M56.8 151.1l.1 .1M56.9 151.2l1.5 2.9M56.9 151.2l29.1 16.8"/>
<path d="M58.4 154.1l27.6 15.9M89.9 159a2.82 2.82 0 0 1 1 3.1 8.2 8.2 0 0 1-1.5 3.5M89.9 159a3 3 0 0 0-3.4 1 6.8 6.8 0 0 0-2.3 6.4l.4 .6 .4 .4M85 167.4l.8 .2M85.8 167.6h.1M85.8 167.6l.2 .4M86 168h.6M86 170h.1M86 168v2M86 170h.4M86.1 167.4a.57 .57 0 0 1 .5 .6M86.1 167.4l-.3 .2"/>
<path d="M86.6 169.8a.43 .43 0 0 1-.6 .2M86.6 169.8l-.2 .2M86.6 168v1.8M87.6 163.1l.2-.1a.39 .39 0 0 1 .2 .5 .39 .39 0 0 1-.4 .2l-.1-.2zM88.9 168.4v.2M88.9 168.4l-2.3 1.4M88.9 166.7v1.7M88.9 168.6l-2.5 1.4M89 168.4l-.1 .2M89 166.5l-.1 .2M89 168.4h-.1M89 166.5v1.9"/>
<path d="M89.4 165.6a6.1 6.1 0 0 0 1.3-5 1.77 1.77 0 0 0-2.8-.9 6.3 6.3 0 0 0-3.1 6.5l.1 .3a1.47 1.47 0 0 0 1.2 .9M89.4 165.6l-.3 .3-.2 .8M89.4 165.6h.1M89.4 165.6l-.4 .9"/>
<circle cx="50.8" cy="54.3" r=".95"/>
<circle cx="50.8" cy="54.3" r="10.2"/>
<circle cx="169.2" cy="107.3" r="3.2"/>
<circle cx="201.5" cy="107.3" r="3.2"/>
<circle cx="217.7" cy="107.3" r="3.2"/>
<circle cx="233.9" cy="107.3" r="3.2"/>
</g>
<g font-size="8.5">
<text x="232.2" y="39.5">B</text>
<text x="232.2" y="83.5">B</text>
</g>
<text font-size="4.7" x="36.5" y="92.4">SECTION B-B</text>
<g font-size="4.2">
<text x="227.5" y="186.8">MAGPUL</text>
<text x="227.5" y="191.1">INDUSTRIES</text>
<text x="227.5" y="195.3">CORPORATION</text>
</g>
<g font-size="3.5">
<text x="53.8" y="35.6">.073 REF</text>
<text x="151.8" y="32.9">7.25</text>
<text x="18.5" y="38">1.150</text>
<text x="18.5" y="42.2">1.145</text>
<text x="76.6" y="47.6">1.000</text>
<text x="70.1" y="71.6">R.100 MAX</text>
<text x="46.7" y="80.2">.495</text>
<text x="101.8" y="81.1">1-3/16-16 UN</text>
<text x="46.7" y="84.3">.485</text>
<text x="101.8" y="84.6">See Note 3</text>
<text x="101.8" y="88.2">Threads have well-formed peaks</text>
<text x="233.6" y="88.4">Standard Rear</text>
<text x="233.6" y="91.9">with Flat Back</text>
<text x="83.6" y="108.1">1.185</text>
<text x="260.2" y="201.5">A</text>
</g>
<text font-size="3.4" x="212.4" y="201.4">A</text>
<g font-size="3.2">
<text x="212.8" y="181.5">-</text>
<text x="144" y="193">Al 7075-T6</text>
<text x="10.6" y="200.8">PARTIAL DRAWING - only critical dimensions and fits</text>
<text x="10.6" y="203.9">are noted.</text>
<text x="30.7" y="203.9">All other dimensions per file:</text>
<text x="143.8" y="200.3">Hard Anodize, Black</text>
<text x="218.8" y="201.5">-</text>
</g>
<g font-size="2.8">
<text x="143.1" y="131">NOTES</text>
<text x="143.1" y="136.6">1.</text>
<text x="153.1" y="136.6">MATERIAL: 7075-T6 Forging</text>
<text x="143.1" y="142.3">2.</text>
<text x="153.1" y="142.3">FINISHING: Hard anodize</text>
<text x="143.1" y="147.9">3.</text>
<text x="153.1" y="147.9">PART ID: Threads have well-formed peaks and measure greater than tube diameter</text>
<text x="153.1" y="150.7">of approximately</text>
<text x="180.4" y="150.7">1.145.</text>
<text x="143.1" y="156.4">4.</text>
<text x="153.1" y="159.2">Military models of the CTR, MOE and ACS stocks. M4 Receiver Extensions are not</text>
<text x="153.1" y="156.4">COMPATIBILITY: Tube diameters between</text>
<text x="212.2" y="156.4">1.145 and</text>
<text x="229.6" y="156.4">1.150 may be used with the</text>
<text x="153.1" y="162">compatible with the UBR or PRS stocks.</text>
<text x="86.7" y="201.4">M4 Receiver Extension, Carbine, Military</text>
<text x="237.6" y="205.3">0.244 lbm</text>
</g>
<g font-size="2.5">
<text x="213.2" y="10.5">REVISIONS</text>
<text x="183.5" y="16.9">PART: Threading revised</text>
<text x="178.8" y="18.2">A</text>
<text x="183.5" y="19.4">DWG: Updated notes</text>
<text x="246.5" y="18.2">3/24/2008</text>
<text x="263.1" y="18.2">BN</text>
<text x="191.7" y="179">BN</text>
<text x="191.7" y="175.4">EN</text>
<text x="198.5" y="175.4">3/24/2008</text>
<text x="198.5" y="179">3/24/2008</text>
<text x="212.8" y="174.4">M4 Receiver Extension, Carbine, Military</text>
<text x="191.5" y="190.5">ML</text>
<text x="198.5" y="190.5">3/24/2008</text>
</g>
<g font-size="2.1">
<text x="145.5" y="171.6">DIMENSIONS ARE IN INCHES</text>
<text x="145.5" y="175.9">TOLERANCES:</text>
<text x="145.5" y="178">FRACTIONAL</text>
<text x="160.2" y="178">1/16</text>
<text x="145.5" y="182.2">TWO PLACE DECIMAL</text>
<text x="145.5" y="184.3">THREE PLACE DECIMAL</text>
<text x="145.5" y="180.1">ANGULAR: MACH</text>
<text x="165.3" y="180.1">2</text>
<text x="168.7" y="180.1">BEND</text>
<text x="170.8" y="184.3">.004</text>
<text x="170.9" y="182.2">.020</text>
<text x="176.2" y="180.1">4</text>
<text x="145.5" y="186.4">FOUR PLACE DECIMAL</text>
<text x="169.8" y="186.4">.0005</text>
<text x="147.7" y="204.8">DO NOT SCALE DRAWING</text>
</g>
<g font-size="1.8">
<text x="170.1" y="13.7">ZONE</text>
<text x="177.9" y="13.7">REV.</text>
<text x="208.6" y="13.7">DESCRIPTION</text>
<text x="250.2" y="13.7">DATE</text>
<text x="260" y="13.7">APPROVED</text>
<text x="191.9" y="171.4">NAME</text>
<text x="202.7" y="171.4">DATE</text>
<text x="212" y="170.8">PART NAME</text>
<text x="180.8" y="179">CHECKED</text>
<text x="180.9" y="175.4">DRAWN</text>
<text x="212" y="178.4">PART NO.</text>
<text x="180.8" y="182.7">ENG APPR.</text>
<text x="143.5" y="189.5">MATERIAL</text>
<text x="180.7" y="186.3">MFG APPR.</text>
<text x="180.7" y="190">Q.A.</text>
<text x="143.5" y="196.6">FINISH</text>
<text x="181.8" y="194.1">PROPRIETARY AND CONFIDENTIAL</text>
<text x="211.9" y="198.3">SIZE</text>
<text x="216.9" y="198.4">DWG. NO.</text>
<text x="257.9" y="198.4">REV.</text>
<text x="212.2" y="205.1">SCALE:1:1.25</text>
<text x="229.1" y="205.1">WEIGHT:</text>
</g>
<text font-size="1.7" x="254.3" y="204.9">SHEET 1 OF 1</text>
<g font-size="1.4">
<text x="182" y="197.3">THE INFORMATION CONTAINED IN THIS</text>
<text x="182" y="198.7">DRAWING IS THE SOLE PROPERTY OF</text>
<text x="182" y="200.1">MAGPUL INDUSTRIES CORP. ANY</text>
<text x="182" y="201.5">REPRODUCTION IN PART OR AS A WHOLE</text>
<text x="182" y="203">WITHOUT THE WRITTEN PERMISSION OF</text>
<text x="182" y="204.4">MAGPUL INDUSTRIES CORP IS PROHIBITED.</text>
</g>
</svg>
